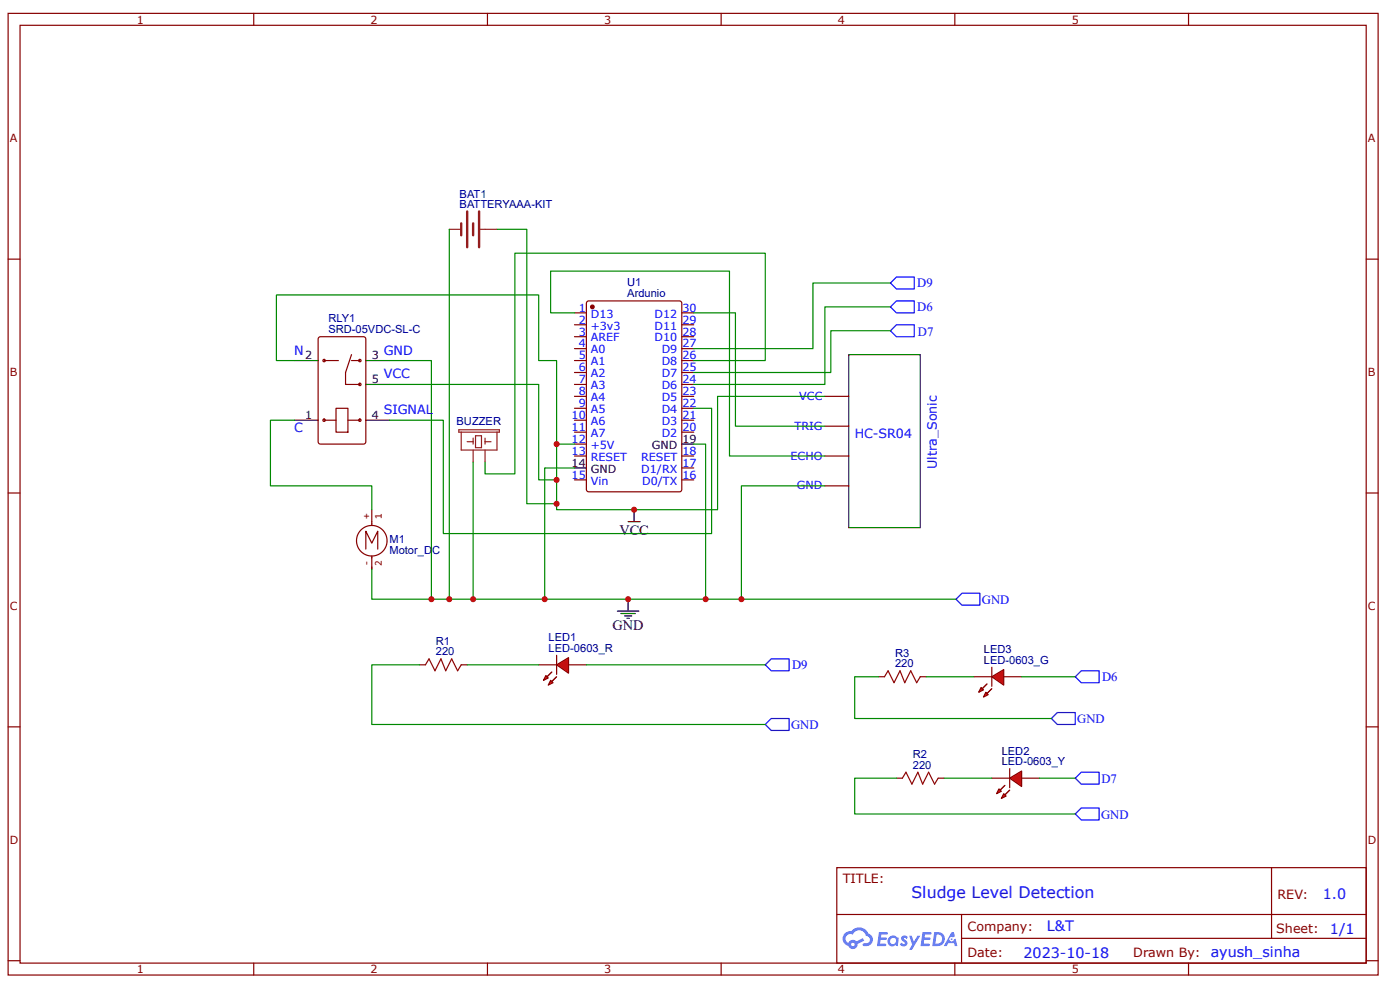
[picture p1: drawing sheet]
<svg xmlns="http://www.w3.org/2000/svg" width="297mm" height="210mm" viewBox="0 0 297 210" stroke-linecap="round" stroke-linejoin="round" font-family="sans-serif">
<g fill="none" stroke="#800" stroke-width=".25">
<path d="M1.7 2.8h290.7v203.9h-290.7zM4.3 5.4h285.5v198.8h-285.5zM53.8 2.8v2.6M103.4 2.8v2.6M153 2.8v2.6M202.6 2.8v2.6M252.1 2.8v2.6M1.7 54.9h2.6M289.8 54.9h2.6M1.7 104.5h2.6M289.8 104.5h2.6M1.7 154.1h2.6"/>
<path d="M289.8 154.1h2.6M177.5 184h112.3v20.2h-112.3zM177.6 193.9h112.1M204 198.9h85.7M204 193.9v10.1M269.8 184v14.9M1.7 203.7h2.6M53.8 204.2v2.5M103.4 204.2v2.5M153 204.2v2.5M202.6 204.2v2.5M252.1 204.2v2.5"/>
<path d="M289.8 203.7h2.6"/>
</g>
<g fill="#58f">
<path d="M191.4 198.5l.5-.2 .4 .1 .3 .3-.3 .4a.33 .33 0 0 0-.2-.3 .33 .33 0 0 0-.4 .1l.1 .1a.85 .85 0 0 1 .6 .7 .85 .85 0 0 1-.2 .8l-.7 .1-.6-.4 .3-.4 .5 .3 .3-.1-.1-.2a.88 .88 0 0 1-.5-1.3z"/>
<path d="M192.9 198.4h.5l.5 1.3 .7-1.3h.6l-1.7 3h-.6l.6-1.1z"/>
<path d="M186.5 197.6h1.6l.3 .1-.1 .4h-1.3l-.1 .7h1.1l.2 .2-.3 .3h-1.1l-.1 .8h1.2l.1 .2-.1 .2-1.9 .1z"/>
<path d="M195.7 197.6h1.7l.2 .1-.1 .4h-1.3l-.1 .7h1.1l.2 .2-.2 .3h-1.1l-.2 .8h1.3l.1 .2-.1 .2-1.9 .1z"/>
<path d="M201.9 197.6h.5l.2 .9-.4 .2a.49 .49 0 0 0-.8 .2 .49 .49 0 0 0 .4 .7 .49 .49 0 0 0 .6-.4l.3-.2 .4 1.6h-.5l-.2-.7h-1.2l-.4 .7h-.6z"/>
<path d="M198.2 197.6l-.4 3h.9a1.51 1.51 0 0 0 1.7-1.5 1.51 1.51 0 0 0-1.7-1.5zM198.7 198.1a1.02 1.02 0 0 1 1.2 1.2 1.02 1.02 0 0 1-1.5 .8z"/>
<path d="M188.7 198.6a1.11 1.11 0 0 0-.3 1.6 1.11 1.11 0 0 0 1.6 .2l.5 .2 .2-1.7-.4-.2a1.01 1.01 0 0 0-1.6-.1zM188.8 199.5a.66 .66 0 0 1 1.3 0 .66 .66 0 0 1-1.3 0z"/>
<path d="M179.2 197.9a1.58 1.58 0 0 0 .8 2.6 1.01 1.01 0 0 0 1.1 .7 1.01 1.01 0 0 0 .8-1.1l1.5-.7-.4-.5-1.3 .7a1.02 1.02 0 0 0-1.7 .3 .99 .99 0 0 1-.5-1.4 .99 .99 0 0 1 1.4-.3 1.48 1.48 0 0 1 1.6-1 1.48 1.48 0 0 1 1.3 1.2 .82 .82 0 0 1 .7 1.1 .82 .82 0 0 1-1.2 .5l-.3 .1v.3a1.4 1.4 0 0 0 2-.6 1.4 1.4 0 0 0-.8-1.9 2.19 2.19 0 0 0-3.7-.5l-.7 .1zM180.6 200.2a.38 .38 0 0 1 .7 0 .38 .38 0 0 1-.7 0z"/>
<circle cx="201.9" cy="199.1" r=".19"/>
</g>
<g fill="none" stroke="#800" stroke-width=".25">
<path d="M67.6 71.5l.4-.1h9.1l.5 .3v21.9l-.3 .5-9.3 .1-.5-.4v-21.9zM68.8 76.4h3M74.6 75.2l-1.3 3.8v2.5h3M74.6 76.4h1.7M124.6 63.9l.3-.1h19.2l.5 .3v39.7l-.3 .4-19.4 .1-.5-.3v-39.7zM68.8 89.1h2.5M71.3 86.6h2.5v5h-2.5zM73.8 89.1h2.5"/>
<circle cx="68.8" cy="76.4" r=".25"/>
<circle cx="76.3" cy="76.4" r=".25"/>
<circle cx="68.8" cy="89.1" r=".25"/>
<circle cx="76.3" cy="89.1" r=".25"/>
<circle cx="76.3" cy="81.5" r=".25"/>
</g>
<path d="M62.4 76.4h5.1M77.6 76.4h5.1M62.4 89.1h5.1M77.6 89.1h5.1M77.6 81.5h5.1" fill="none" stroke="#000" stroke-width=".25"/>
<circle cx="125.7" cy="65.1" r=".38" fill="#800"/>
<g fill="none" stroke="#800" stroke-width=".25">
<path d="M121.9 66.3h2.5M121.9 68.9h2.5M121.9 71.4h2.5M121.9 73.9h2.5M121.9 76.4h2.5M121.9 79h2.5M144.6 66.3h2.6M144.6 68.9h2.6M144.6 71.4h2.6M144.6 73.9h2.6M144.6 76.4h2.6M144.6 79h2.6"/>
<path d="M121.9 81.5h2.5M121.9 84h2.5M121.9 86.6h2.5M121.9 89.1h2.5M121.9 91.6h2.5M121.9 94.2h2.5M121.9 96.7h2.5M144.6 81.5h2.6M144.6 84h2.6M144.6 86.6h2.6M144.6 89.1h2.6M144.6 91.6h2.6"/>
<path d="M144.6 96.7h2.6M144.6 99.2h2.6M175 84h5.1M175 96.7h5.1M175 90.4h5.1M121.9 101.7h2.5M144.6 101.7h2.6M175 103h5.1"/>
<circle cx="125.7" cy="65.1" r=".38"/>
</g>
<path d="M180.1 75.2h15.1v36.7h-15.1zM121.9 99.2h2.5M144.6 94.2h2.6M133.3 110.6h2.5M134.5 108.1v2.5" fill="none" stroke="#000" stroke-width=".25"/>
<path d="M77.6 116.4v-3.8l1.3 2.5 1.2-2.5v3.8M78.9 108.1v3.3M78.9 117.9v2.8M82.1 114.6a3.2 3.2 0 0 0-4.7-2.8 3.2 3.2 0 0 0-.3 5.5 3.2 3.2 0 0 0 5-2.3v-.2" fill="none" stroke="#840000" stroke-width=".25"/>
<path d="M97.8 47.4v2.5M99.1 44.8v7.6M100.4 47.4v2.5M101.6 44.8v7.6" fill="none" stroke="#8d2323" stroke-width=".51"/>
<path d="M95.3 48.6h2.5M101.9 48.6h3.5M97.3 91.1h8.6v.5h-8.6zM97.8 91.6v3.8h7.6v-3.8M99.1 93.6h1.3M100.4 92.9v1.3M100.4 95.4v2.5M100.9 92.4h1.2v2.5h-1.2zM102.9 93.6h1.3M102.9 92.9v1.3M102.9 95.4v2.5" fill="none" stroke="#8d2323" stroke-width=".25"/>
<path d="M121.9 66.3h-5.1v-8.8h38v39.2h20.2M147.2 66.3h8.8v24.1h19M175 84h-22.8v24.1h-34.1v-13.9h3.8" fill="none" stroke="#080" stroke-width=".25"/>
<path d="M162.3 153.6l1.3-1.3h3.8v2.6h-3.8zM223.1 152.3l1.2-1.2h3.8v2.5h-3.8zM228.1 172.6l1.3-1.3h3.8v2.5h-3.8z" fill="none" stroke="#00f" stroke-width=".25"/>
<path d="M118.1 140.9l2.5-1.5v3.3z" fill="#f00"/>
<path d="M118.1 138.9v4.1M118.1 140.9l2.5-1.5v3.3z" fill="none" stroke="#800" stroke-width=".25"/>
<path d="M118.1 143.5l-1 1z" fill="#800"/>
<path d="M118.1 143.5l-1 1" fill="none" stroke="#800" stroke-width=".25"/>
<path d="M117.1 142.5l-1 1z" fill="#800"/>
<path d="M117.1 142.5l-1 1" fill="none" stroke="#800" stroke-width=".25"/>
<path d="M116.8 144.2l.5 .5-1 .5z" fill="#f00"/>
<path d="M116.8 144.2l.5 .5-1 .5z" fill="none" stroke="#800" stroke-width=".25"/>
<path d="M115.8 143.2l.5 .5-1 .5z" fill="#f00"/>
<path d="M114.3 140.9h3.8M115.8 143.2l.5 .5-1 .5zM120.6 140.9h3.8" fill="none" stroke="#800" stroke-width=".25"/>
<path d="M214.2 165l2.5-1.5v3.3z" fill="#f00"/>
<path d="M214.2 165l2.5-1.5v3.3zM214.2 163v4" fill="none" stroke="#800" stroke-width=".25"/>
<path d="M214.2 167.5l-1 1z" fill="#800"/>
<path d="M214.2 167.5l-1 1" fill="none" stroke="#800" stroke-width=".25"/>
<path d="M213.2 166.5l-1 1z" fill="#800"/>
<path d="M213.2 166.5l-1 1" fill="none" stroke="#800" stroke-width=".25"/>
<path d="M212.9 168.3l.5 .5-1 .5z" fill="#f00"/>
<path d="M212.9 168.3l.5 .5-1 .5z" fill="none" stroke="#800" stroke-width=".25"/>
<path d="M211.9 167.3l.5 .5-1 .5z" fill="#f00"/>
<path d="M210.4 165h3.8M211.9 167.3l.5 .5-1 .5zM216.7 165h3.8" fill="none" stroke="#800" stroke-width=".25"/>
<path d="M210.4 143.5l2.5-1.5v3.2z" fill="#f00"/>
<path d="M210.4 143.5l2.5-1.5v3.2zM210.4 141.5v4" fill="none" stroke="#800" stroke-width=".25"/>
<path d="M210.4 146l-1 1z" fill="#800"/>
<path d="M210.4 146l-1 1" fill="none" stroke="#800" stroke-width=".25"/>
<path d="M209.4 145l-1 1z" fill="#800"/>
<path d="M209.4 145l-1 1" fill="none" stroke="#800" stroke-width=".25"/>
<path d="M209.1 146.8l.6 .5-1.1 .5z" fill="#f00"/>
<path d="M209.1 146.8l.6 .5-1.1 .5z" fill="none" stroke="#800" stroke-width=".25"/>
<path d="M208.1 145.8l.5 .5-1 .5z" fill="#f00"/>
<path d="M89 140.9h1.3M97.8 140.9h1.3M186.4 143.5h1.2M195.2 143.5h1.3M206.6 143.5h3.8M208.1 145.8l.5 .5-1 .5zM212.9 143.5h3.8M190.2 165h1.2M199 165h1.3" fill="none" stroke="#800" stroke-width=".25"/>
<path d="M90.3 140.9l.7-1.2 1.3 2.5 1.2-2.5 1.1 2.5 1.2-2.5 1.3 2.5 .7-1.3M187.6 143.5l.8-1.3 1.3 2.5 1.2-2.5 1 2.5 1.3-2.5 1.3 2.5 .7-1.2M191.4 165l.8-1.3 1.3 2.5 1.2-2.5 1 2.5 1.3-2.5 1.3 2.5 .7-1.2" fill="none" stroke="#a00000" stroke-width=".25"/>
<path d="M188.9 70.1l1.3-1.2h3.8v2.5h-3.8zM188.9 65.1l1.3-1.3h3.8v2.5h-3.8zM188.9 60l1.3-1.3h3.8v2.6h-3.8zM202.8 127l1.3-1.2h3.8v2.5h-3.8zM162.3 140.9l1.3-1.2h3.8v2.5h-3.8zM228.1 143.5l1.3-1.3h3.8v2.5h-3.8zM229.4 163.7h3.8v2.5h-3.8l-1.3-1.2z" fill="none" stroke="#00f" stroke-width=".25"/>
<g fill="none" stroke="#080" stroke-width=".25">
<path d="M95.3 48.6v78.4M105.4 48.6h6.4v58.2h6.3M62.4 76.4h-3.8v-13.9h55.7v13.9h3.8v17.8M82.7 76.4h8.8v50.6M147.2 76.4h15.1v-22.7h-53.1v46.8h-6.3v-2.6M188.9 65.1h-13.9v16.4h-27.8M188.9 70.1h-12.6v8.9h-29.1M188.9 60h-16.4v13.9h-25.3M62.4 89.1h-5v13.9h21.5v5.1M82.7 81.5h31.6v20.2h3.8M100.4 97.9v29.1M121.9 99.2h-6.3v27.8"/>
<path d="M147.2 86.6h3.8v26.5h-56.9v-24h-11.4M147.2 94.2h2.5v32.8M175 103h-17.7v24M78.9 120.7v6.3h123.9M89 140.9h-10.1v12.7h83.4M99.1 140.9h15.2M124.4 140.9h37.9M186.4 143.5h-5.1v8.8h41.8M196.5 143.5h10.1M216.7 143.5h11.4M190.2 165h-8.9v7.6h46.8M200.3 165h10.1"/>
<path d="M220.5 165h7.6"/>
</g>
<path d="M131 129.6h4.5M131.7 130.1h3.1M132.5 130.6h1.5M133 131.1h.5M133.3 127v2.6" fill="none" stroke="#000" stroke-width=".25"/>
<g fill="#c00">
<circle cx="134.5" cy="108.1" r=".63"/>
<circle cx="133.3" cy="127" r=".63"/>
<circle cx="100.4" cy="127" r=".63"/>
<circle cx="118.1" cy="101.7" r=".63"/>
<circle cx="91.5" cy="127" r=".63"/>
<circle cx="118.1" cy="106.8" r=".63"/>
<circle cx="95.3" cy="127" r=".63"/>
<circle cx="118.1" cy="94.2" r=".63"/>
<circle cx="157.3" cy="127" r=".63"/>
<circle cx="149.7" cy="127" r=".63"/>
<circle cx="115.6" cy="127" r=".63"/>
</g>
<text font-size="3.4" fill="#00f" x="193.4" y="190.4">Sludge Level Detection</text>
<g font-size="3">
<text x="131.4" y="113.5">VCC</text>
<text x="130" y="133.6">GND</text>
</g>
<g font-size="3" fill="#00f">
<text x="280.6" y="190.6">1.0</text>
<text x="222.1" y="197.5">L&amp;T</text>
<text x="282.2" y="198">1/1</text>
<text x="217.1" y="203">2023-10-18</text>
<text x="256.9" y="203">ayush_sinha</text>
</g>
<g font-size="2.7" fill="#00f">
<text x="194.6" y="66">D6</text>
<text x="194.6" y="60.9">D9</text>
<text x="194.7" y="71.2">D7</text>
<text x="62.4" y="75.2">N</text>
<text x="81.4" y="75.2">GND</text>
<text x="81.4" y="80.2">VCC</text>
<text x="81.4" y="87.8">SIGNAL</text>
<text x="62.4" y="91.6">C</text>
<text x="181.3" y="92.9">HC-SR04</text>
<text x="198.8" y="99.4" transform="rotate(-90 198.8 99.4)">Ultra_Sonic</text>
<text x="208.3" y="128">GND</text>
<text x="168.1" y="141.9">D9</text>
<text x="233.8" y="144.4">D6</text>
<text x="167.8" y="154.6">GND</text>
<text x="228.5" y="153.3">GND</text>
<text x="233.7" y="165.9">D7</text>
<text x="233.6" y="173.5">GND</text>
</g>
<g font-size="2.7" fill="#800">
<text x="178.8" y="187.2">TITLE:</text>
<text x="271" y="190.6">REV:</text>
<text x="205.3" y="197.4">Company:</text>
<text x="270.8" y="197.9">Sheet:</text>
<text x="205.3" y="202.9">Date:</text>
<text x="240.4" y="203">Drawn By:</text>
</g>
<g font-size="2.4" fill="#800">
<text x="29" y="5">1</text>
<text x="78.6" y="5">2</text>
<text x="128.2" y="5">3</text>
<text x="177.8" y="5">4</text>
<text x="227.4" y="5">5</text>
<text x="2.1" y="30.2">A</text>
<text x="290.2" y="30.2">A</text>
<text x="2.1" y="79.7">B</text>
<text x="290.2" y="79.7">B</text>
<text x="2.1" y="129.3">C</text>
<text x="290.2" y="129.3">C</text>
<text x="2.1" y="178.9">D</text>
<text x="290.2" y="178.9">D</text>
<text x="29" y="206.3">1</text>
<text x="78.6" y="206.3">2</text>
<text x="128.2" y="206.3">3</text>
<text x="177.8" y="206.3">4</text>
<text x="227.4" y="206.3">5</text>
</g>
<g font-size="2.4" fill="#000080">
<text x="97.5" y="41.9">BAT1</text>
<text x="97.5" y="44.1">BATTERYAAA-KIT</text>
<text x="133.1" y="62.9">Ardunio</text>
<text x="133.1" y="60.6">U1</text>
<text x="69.7" y="70.6">SRD-05VDC-SL-C</text>
<text x="69.7" y="68.3">RLY1</text>
<text x="96.9" y="90">BUZZER</text>
<text x="82.6" y="117.5">Motor_D</text>
<text x="82.6" y="115.2">M1</text>
<text x="91.7" y="117.5">C</text>
<text x="92.5" y="136.8">R1</text>
<text x="116.4" y="136">LED1</text>
<text x="92.5" y="138.9">220</text>
<text x="116.4" y="138.2">LED-0603_R</text>
<text x="189.9" y="141.5">220</text>
<text x="189.9" y="139.3">R3</text>
<text x="208.7" y="140.7">LED-0603_G</text>
<text x="208.7" y="138.5">LED3</text>
<text x="193.7" y="160.8">R2</text>
<text x="212.5" y="160">LED2</text>
<text x="193.7" y="163">220</text>
<text x="212.5" y="162.2">LED-0603_Y</text>
</g>
<g font-size="2.4" fill="#00f">
<text x="122.8" y="66.1">1</text>
<text x="122.8" y="68.6">2</text>
<text x="122.8" y="71.1">3</text>
<text x="125.3" y="67.3">D13</text>
<text x="125.3" y="69.9">+3v3</text>
<text x="138.9" y="69.9">D11</text>
<text x="138.9" y="67.3">D12</text>
<text x="144.8" y="71.1">28</text>
<text x="144.8" y="68.6">29</text>
<text x="144.8" y="66.1">30</text>
<text x="122.8" y="73.7">4</text>
<text x="122.8" y="76.2">5</text>
<text x="125.3" y="72.4">AREF</text>
<text x="125.3" y="74.9">A0</text>
<text x="125.3" y="77.5">A1</text>
<text x="138.9" y="72.4">D10</text>
<text x="140.4" y="77.5">D8</text>
<text x="140.4" y="74.9">D9</text>
<text x="144.8" y="76.2">26</text>
<text x="144.8" y="73.7">27</text>
<text x="122.8" y="78.7">6</text>
<text x="122.8" y="81.3">7</text>
<text x="122.8" y="83.8">8</text>
<text x="125.3" y="80">A2</text>
<text x="125.3" y="82.5">A3</text>
<text x="140.4" y="82.5">D6</text>
<text x="140.4" y="80">D7</text>
<text x="144.8" y="83.8">23</text>
<text x="144.8" y="81.3">24</text>
<text x="144.8" y="78.7">25</text>
<text x="121.3" y="88.8">10</text>
<text x="122.8" y="86.3">9</text>
<text x="125.3" y="85">A4</text>
<text x="125.3" y="87.6">A5</text>
<text x="140.4" y="87.6">D4</text>
<text x="140.4" y="85">D5</text>
<text x="144.8" y="88.8">21</text>
<text x="144.8" y="86.3">22</text>
<text x="169.6" y="84.8">VCC</text>
<text x="121.3" y="91.4">11</text>
<text x="121.3" y="93.9">12</text>
<text x="125.3" y="90.1">A6</text>
<text x="125.3" y="92.6">A7</text>
<text x="125.3" y="95.2">+5V</text>
<text x="140.4" y="92.6">D2</text>
<text x="140.4" y="90.1">D3</text>
<text x="144.8" y="91.4">20</text>
<text x="168.6" y="91.1">TRIG</text>
<text x="121.3" y="96.4">13</text>
<text x="121.3" y="101.5">15</text>
<text x="125.3" y="97.7">RESET</text>
<text x="136" y="97.7">RESET</text>
<text x="136.1" y="100.2">D1/RX</text>
<text x="144.8" y="101.5">16</text>
<text x="144.8" y="99">17</text>
<text x="144.8" y="96.4">18</text>
<text x="167.7" y="97.4">ECHO</text>
<text x="125.3" y="102.8">Vin</text>
<text x="136.2" y="102.8">D0/TX</text>
<text x="169.1" y="103.8">GND</text>
</g>
<g font-size="2.4">
<text x="64.7" y="76.2">2</text>
<text x="78.9" y="76.2">3</text>
<text x="78.9" y="81.3">5</text>
<text x="64.7" y="88.8">1</text>
<text x="78.9" y="88.8">4</text>
<text x="138.3" y="95.2">GND</text>
<text x="144.8" y="93.9">19</text>
<text x="121.3" y="99">14</text>
<text x="125.3" y="100.2">GND</text>
</g>
<g font-size="2.2" fill="#840000">
<text x="78.4" y="109.9" transform="rotate(-90 78.4 109.9)">+</text>
<text x="81" y="109.9" transform="rotate(-90 81 109.9)">1</text>
<text x="78.4" y="120.1" transform="rotate(-90 78.4 120.1)">-</text>
<text x="81" y="120.1" transform="rotate(-90 81 120.1)">2</text>
</g>
</svg>
